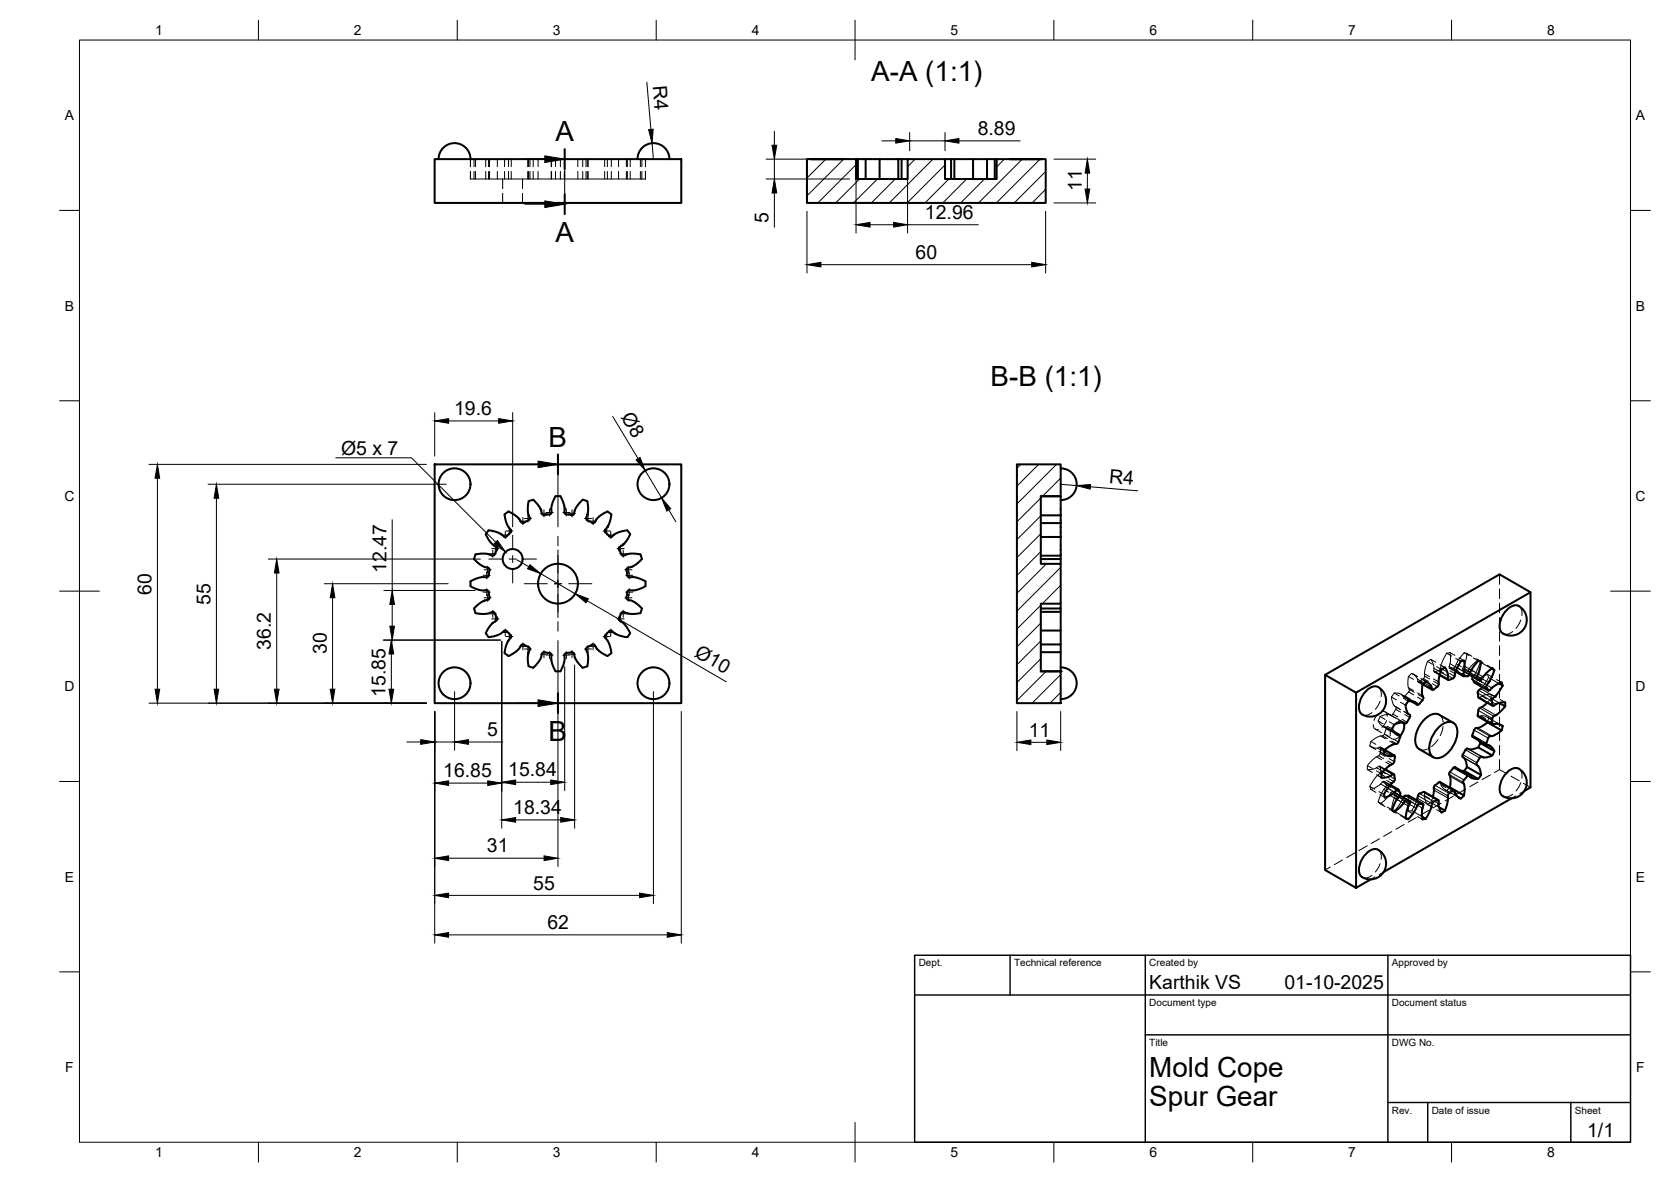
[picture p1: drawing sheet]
<svg xmlns="http://www.w3.org/2000/svg" width="420mm" height="297mm" viewBox="0 0 420 297" stroke-linecap="round" stroke-linejoin="round" font-family="sans-serif">
<!-- layer: Visible -->
<g fill="none" stroke="#000" stroke-width=".51">
<path d="M109.3 40h62v11h-62zM110.3 40a4 4 0 0 1 4-4 4 4 0 0 1 4 4M160.3 40a4 4 0 0 1 4-4 4 4 0 0 1 4 4M202.9 40h12.3v5h13v-5h9.4v5h13v-5h12.3v11h-60zM203.9 40h8zM215.2 40h.5M215.7 40h2M215.7 40v5M217.7 40h3.5M217.7 40v5M221.2 40h4.7M221.2 40v5"/>
<path d="M225.9 40h.8M225.9 40v5M228.2 40h-1.5v5M237.6 40h1.5v5M239.1 40h11.5M240 40v5M244.7 40v5M248.2 40v5M250.1 40v5M253.9 40h8zM109.3 116.7h62v60h-62zM255.7 116.7h11v8h-5v17h5v10h-5v17h5v8h-11z"/>
<path d="M266.7 117.7a4 4 0 0 1 4 4 4 4 0 0 1-4 4M122.9 133.3l-.2 .2a1.07 1.07 0 0 0-.1 1.7l1 1.4 1.2 .8M124.8 137.4l.2 .2a3.3 3.3 0 0 1-1 2l-1.7-.4h-1.7a1.05 1.05 0 0 0-1.2 .4 1.05 1.05 0 0 0 .1 1.3l1.8 1.3 1.6 .6a3.3 3.3 0 0 1-.3 2.2h-1.5l-1.7 .5a1.15 1.15 0 0 0-1 .7 1.15 1.15 0 0 0 .1 1.2l2.3 .9h1.5M128.4 133.1l.1 .2a3.3 3.3 0 0 1-1.6 1.6l-1.8-1.1-2.2-.5M132.9 126l-.2 2.5 .5 1.9a3.4 3.4 0 0 1-2 1l-.9-1.2-1.4-1.1a1.16 1.16 0 0 0-1.1-.4 1.16 1.16 0 0 0-.9 .8l.6 2.3 .9 1.3M132.9 126l.3-.1a1.03 1.03 0 0 1 1.6 .4l1 1.4 .6 1.6a3.5 3.5 0 0 0 2.2-.3l.1-1.8 .6-1.8a.96 .96 0 0 1 1.3-.7h.3l.8 1.8 .3 1.3-.1 .9M152.2 133.1v.7M152.2 133.8l.8 .7a.62 .62 0 0 0 .9 .3l1.2-.9 1.9-.5a.96 .96 0 0 1 1.3 .6l.2 .2-1 1.7-.8 .9-.9 .6M152.7 128.6l-2 1.1-1.3 1.7a3.4 3.4 0 0 1-2-1l.4-1.6v-1.7a1.06 1.06 0 0 0-.3-1.2 1.06 1.06 0 0 0-1.3 0l-1.4 1.7-.6 1.7a3.5 3.5 0 0 1-2.2-.3l-.1-.3M152.7 128.5l1 .7M153.7 129.3l-.6 2.4-.9 1.4M155.8 137.4l-.2 .2a3.3 3.3 0 0 0 1 2l2.1-.5 2.3 .2"/>
<path d="M161 139.3l.1 .3a1.08 1.08 0 0 1-.4 1.6l-1.4 1-1.6 .6a3.3 3.3 0 0 0 .3 2.2h1.5l1.7 .6a1.08 1.08 0 0 1 1.1 .7 1.08 1.08 0 0 1-.3 1.2l-2.2 .8h-1.5M261.7 124.7h5v4.8M261.7 139.6h5M261.7 134.9h5M261.7 131.5h5M261.7 129.5h5M266.7 134.9v4.7M266.7 131.5v3.4M266.7 129.5v2M266.7 139.6v.9M122.3 148.3a1.2 1.2 0 0 1 .7 1.5l.1 .6-.4 .3M122.7 150.7l-1.4 .5-1.2 .8a1.16 1.16 0 0 0-.8 1 1.16 1.16 0 0 0 .5 1.1l2.1 .2 1.8-.5"/>
<path d="M123.7 153.8a1.19 1.19 0 0 1 1.1 1.2 .61 .61 0 0 1 0 .9M124.8 156l-1.2 .9-1.1 1.6a.88 .88 0 0 0 .2 1.4l.2 .2M126.7 158.6l-.7 .6-1 .4-2.1 .5M126.7 158.6a1.2 1.2 0 0 1 1.4 .7 .62 .62 0 0 1 .3 1l-.8 1.1-.5 1.5a1.16 1.16 0 0 0-.1 1.3 1.16 1.16 0 0 0 1.1 .5l1.8-1 1.1-1.5a1.2 1.2 0 0 1 1.6 .3 .62 .62 0 0 1 .6 .8l-.5 1.6 .2 2.5M153.9 158.6a1.22 1.22 0 0 0-1.4 .7 .63 .63 0 0 0-.3 1l1 1.6 .5 2.2M156.9 153.8l1.8 .5 2.3-.2M156.9 153.8a1.21 1.21 0 0 0-1.1 1.2 .61 .61 0 0 0 0 .9l.9 .7 1.1 1.4a1.19 1.19 0 0 1 .5 1.1 1.19 1.19 0 0 1-.8 1l-2.3-.6-1.3-.9M157.9 150.7l1.4 .5 1.6 1.2a.95 .95 0 0 1 .2 1.4l-.1 .3M158.3 148.3a1.2 1.2 0 0 0-.7 1.5l-.1 .6 .4 .3M261.7 140.5h5v1.2M261.7 153.8h5M261.7 158.5h5"/>
<path d="M266.7 151.7v1.2h-5M266.7 152.9v15.8h-5M378.8 153.3a2.57 2.57 0 0 1 2.6-1.2 2.57 2.57 0 0 1 2.1 1.9 4 4 0 0 1-1 4.8 4 4 0 0 1-5 .1 4.7 4.7 0 0 1 1.3-5.6zM384.8 148.8l-43.8 25.3M136.9 163.9l-.5 .2-.5 1.5-1.3 1.7a.97 .97 0 0 1-1.4 .2l-.3-.1M136.9 163.9l1 .2a.61 .61 0 0 1 .8 .6M138.7 164.7l-.1 1.3 .5 1.6a1.16 1.16 0 0 0 .7 1 1.16 1.16 0 0 0 1.2-.1l.9-2.3v-1.5M143.7 163.9l-1 .2a.61 .61 0 0 0-.8 .6M143.7 163.9l.5 .2 .5 1.6 .9 1.2a1.15 1.15 0 0 0 1 .8 1.15 1.15 0 0 0 1.1-.5l.2-2.3-.5-1.6a1.19 1.19 0 0 1 1.2-1.1l.8-.2 1.2 1.5 2.1 1.4M153.7 164.1l-1 .8M261.7 162h5M261.7 163.9h5"/>
<path d="M266.7 167.7a4 4 0 0 1 4 4 4 4 0 0 1-4 4M333.2 169.6l43.8-25.3 7.8 4.5v49.1l-1.5 .9M343.4 173.7a2.57 2.57 0 0 1 2.6-1.2 2.57 2.57 0 0 1 2.1 1.9 4 4 0 0 1-1 4.8 4 4 0 0 1-4.9 .1 4.7 4.7 0 0 1 1.2-5.6zM354.5 179.7v.6l-.9 1.4h-1.9a1.56 1.56 0 0 0-1.5 1.7l.8 1 1.1 .4-.5 1.7-.4 .4M354.8 176.2l1.6 .9M357.7 175.9l-1.2 1.2-.6-.6-.9-.3a1.25 1.25 0 0 0-1.6 1l.4 1.7 .7 .8M357.7 172l2.5 1.4M362 169.7l2.2 1.2M363.3 167.8l.6 1.1 .3 2a2.18 2.18 0 0 0 1.6-1M363.3 167.7a2.2 2.2 0 0 0-1.3 1.9l-.3 1.7a1.36 1.36 0 0 1-1 1.8l-.5 .3-.5-1.2-1-.8a1.05 1.05 0 0 0-1 .9l-.2 2 .4 1.2-.2 .4M365.7 170l.4-1.4 .9-1.8a.88 .88 0 0 1 1.1-.7l.2 1.9-.4 1.7a1.16 1.16 0 0 0 1.6-.2l.4-1.1 1.3-1.8a.68 .68 0 0 1 1.2-.2l-.4 2.1-.8 1.8 .1 .3M366 168.8l2 1.1"/>
<path d="M369.5 169.5l2.5 1.5zM370.4 170l-.2 .5 .5 .9M370.7 171.4v.1M370.7 171.5l3.5 2.1M371.8 175.4l3.5 2M372.1 177.9l-.4 .6-.1 1.5 3.6 2.1M372.7 172.7l-.4 .3a1.29 1.29 0 0 0-.6 1.9l.1 .4M373.9 172.1a1.18 1.18 0 0 0 .6 1.4l1.3-1.1 1.4-.8 .4-.1 .2 .8M374 176.6l-1 .8-.9 .5M375.1 168l.6 .5-.9 2.2-1 1.4M375.6 177.3l1.3-.6 1.3-.2h.3v1M375.6 180l-.4 .6v1.5l1.4-.2 1.2 .6"/>
<path d="M375.8 168.4a.56 .56 0 0 0-.5-.4 .56 .56 0 0 0-.6 .3l-1.2 1-1.1 1.6-.4 .1M376.9 171.8l.9 .5M376.9 176.6l1.6 .9M377.8 172.3l-.9 1.6-1 1.2a1.3 1.3 0 0 0-.7 1.8l.1 .4h.3M378.5 177.5l-1.6 1.7-1.3 .8M348 189.5l1.3 .5 1.3-.2 .1 .4M348.2 188.5l2.4 1.4M348.3 193.3l2.2 1.3M349.6 197.2l2 1.2M350.4 183.8l1.6 .9M350.7 195.8a1.23 1.23 0 0 1-.8 1.1l-1.9 2.8M350.7 190.2a1.76 1.76 0 0 1-1.1 2l-1.3 1.2a2.23 2.23 0 0 0-.9 2l1.5-.1 1.5-.8 .2 .2 .1 1.1"/>
<path d="M351.2 186.9l-.8 .1-1 .6a2.38 2.38 0 0 0-1.4 1.9M351.2 198.5l-1.1 1-1.7 .9-.2 .1-.2-.9M351.2 198.5l.2-.1a1.14 1.14 0 0 1 .5 1.4l-.9 1.3-.7 1.7a.67 .67 0 0 0-.2 .7 .67 .67 0 0 0 .6 .5l1.7-1.5 .9-1.3M351.9 199.9l1.9 1M352.9 181.6a3.1 3.1 0 0 1-.8 3.3M360.5 198v1l-.2 1.3M360.8 197.3l-.3 .7M361.7 182.8a3.3 3.3 0 0 1 3.7-1.2 3.3 3.3 0 0 1 .8 3.9 6.9 6.9 0 0 1-4.7 5 2.1 2.1 0 0 1-2.1-2.5l.5-2.3 .7-1.5zM361.8 196.6l-1 .8M362.1 196.5l3.6 2.1M362.1 196.5l-.3 .1M364.6 197.9h.1"/>
<path d="M365.4 181.6l-3.5-2a3.4 3.4 0 0 0-3.9 1.3 6.7 6.7 0 0 0-1.9 6.5l.8 .9 3.5 2M365.7 198.7l.5 1.2 1.1 .8-.5-.3M365.8 198.7l-.5-.1-1.1 .9-.2 .5M367.5 193.7h.7M367.7 190.2l.8 .8 .4 1.7M367.8 189.6v.6M368.1 199.9l-.8 .8M368.2 193.7l3.5 2.1-1.5-.3-.9-.7-.8 .7a1.06 1.06 0 0 0-.3 1.7l.1 1.6-.2 1.1-3.5-2M368.9 192.7l-.7 1M369.4 194.8l-3.5-2h-.3l-.6 .7a1.09 1.09 0 0 0-.4 1.7v2.7M370.7 183.4l-.5 1.5 .1 .3 3.5 2M371.1 183l-.4 .4"/>
<path d="M371.7 187.8l-1.5 .5-1.4-.2-1 1.5M371.7 187.8l3.5 2.1-1.6 .5-1.2-.3-1.1 1.6-.1 .4 .8 .9 .4 1.8-3.5-2.1M371.8 186.1l.4 .6M372.2 186.7l3.5 2.1-.9-1.3-1-.3M372.2 186.7l-.5 1.1M372.4 194.8l-.7 1M374 181.5l-1.8 1.2-1.1 .3M374 181.5l3.6 2.1-1.7 1.1-1.4 .4-.8 1.6 .2 .5M374.1 181.4l-.1 .1M375.8 188.7l-.5 1.1M377.3 182.1l.5 .4M377.8 182.5l-.2 1.1"/>
<path d="M378.8 194.2a2.57 2.57 0 0 1 2.6-1.2 2.57 2.57 0 0 1 2.1 1.9 4 4 0 0 1-1 4.8 4 4 0 0 1-5 .1 4.7 4.7 0 0 1 1.3-5.6zM343.4 214.6a2.57 2.57 0 0 1 2.6-1.2 2.57 2.57 0 0 1 2.1 1.8 4 4 0 0 1-1 4.9 4 4 0 0 1-4.9 .1 4.7 4.7 0 0 1 1.2-5.6zM352.8 200.4h.1M352.8 200.4l.3-.4h1.1l3.6 2M353.8 201l.7 .4M353.8 201l-.5 .2M354.5 201.4v.5M354.5 201.9l-.6 1.3-.4 1.8a.56 .56 0 0 0 0 .7 .56 .56 0 0 0 .6 .2M357.6 205.2l.9 .6M357.7 202l.2 .2-.4 1.6 .2 2h.8M357.7 202h-.9l-.3 .2-.9 1.8-1.5 1.9-.7-.4M360.5 201.4a1.25 1.25 0 0 0-.6 1.3l-1.4 3.1"/>
<path d="M361.5 201.1h.2l.1 1.5 .7 1.6M361.5 201.1l-1 .3M361.7 201l-3.8-2a1.54 1.54 0 0 0-1.5 1.6l-.1 .5M363.4 203.7l-.9 .5M364 200v1.6l-.7 2.1-1.5-.9M380 200.6l-32.1 18.5M344.7 221l-3.7 2.1-7.8-4.5v-49l7.8 4.5v49"/>
<circle cx="114.3" cy="121.7" r="4"/>
<circle cx="164.3" cy="121.7" r="4"/>
<circle cx="128.9" cy="140.5" r="2.51"/>
<circle cx="140.3" cy="146.7" r="5"/>
<circle cx="114.3" cy="171.7" r="4"/>
<circle cx="164.3" cy="171.7" r="4"/>
</g>
<!-- layer: Hidden -->
<g fill="none" stroke="#000" stroke-width=".25">
<path d="M118.3 40v1.9M119.2 40v1.9M119.6 40v1.9M122.1 40v1.9M122.9 40v1.9M123.1 40v1.9M125.1 40v1.9M126.9 40v1.9M127.9 40v1.9M128.5 40v1.9M132.7 40v1.9M132.9 40v1.9"/>
<path d="M133.2 40v1.9M134.1 40v1.9M135.3 40v1.9M138.6 40v1.9M138.7 40v1.9M139.7 40v1.9M140.9 40v1.9M141.9 40v1.9M142 40v1.9M145.3 40v1.9M146.5 40v1.9M147.3 40v1.9"/>
<path d="M147.7 40v1.9M147.9 40v1.9M152 40v1.9M152.7 40v1.9M153.7 40v1.9M155.5 40v1.9M157.5 40v1.9M157.7 40v1.9M158.5 40v1.9M161 40v1.9M161.4 40v1.9M162.3 40v1.9"/>
<path d="M118.3 43.1v1.9h40.2M119.2 43.1v1.9M119.6 43.1v1.9M122.1 43.1v1.9M122.9 43.1v1.9M123.1 43.1v1.9M125.1 43.1v1.9M126.4 45v2.4M126.4 48.6v2.4M126.9 43.1v1.9M127.9 43.1v1.9M128.5 43.1v1.9"/>
<path d="M131.4 45v2.4M131.4 48.6v2.4M132.7 43.1v1.9M132.9 43.1v1.9M133.2 43.1v1.9M134.1 43.1v1.9M135.3 43.1v1.9M138.6 43.1v1.9M138.7 43.1v1.9M139.7 43.1v1.9M140.9 43.1v1.9M141.9 43.1v1.9"/>
<path d="M142 43.1v1.9M145.3 43.1v1.9M146.5 43.1v1.9M147.3 43.1v1.9M147.7 43.1v1.9M147.9 43.1v1.9M152 43.1v1.9M152.7 43.1v1.9M153.7 43.1v1.9M155.5 43.1v1.9M157.5 43.1v1.9M157.7 43.1v1.9"/>
<path d="M158.5 45h2.9M158.5 43.1v1.9M161 43.1v1.9M161.4 43.1v1.9M162.3 43.1v1.9h-.9M377 144.3v2.5M377 148v2.4M377 151.6v2.4M377 155.2v2.4M377 158.8v2.3M380.3 158.7l-1.4 .7-1-.2M381.9 152.3l.6 .8 .2 1.6"/>
<path d="M382.4 155.8l-1.2 2.1M345 179.1l-1.5 .7-1-.2M346.5 172.7l.7 .7 .1 1.7M346.6 179.3l-.7 .8-.4 1M347 176.2l-1.2 2.1M347.5 178.8a1.01 1.01 0 0 1 1.3 1.2M348.3 178.9l1.6 .9M349.9 175.2l1.2 .7M350.6 174.2l1.2 .7M352.1 176.5l1.3 .7M352.3 174.5l1.2 .7M352.8 175.5l1.3 .7"/>
<path d="M352.9 175.1l1.9 1.1M354.1 170l1.3 .7M354.6 175.8l1.2 .7M355 169.2l1.5 .9M356.4 171.3l1.3 .7M356.6 171.3l1.1 .7M357.3 170.5l1.2 .7M357.5 170.7l1.3 .7M358.9 166.2l1.3 .7M359.8 165.7l1.2 .7M360.6 168.9l1.4 .8M361.2 167.5l1.3 .7"/>
<path d="M361.9 179.6l.7 .8 .3 1M362.1 167l1.2 .8M363.7 164.2l1.3 .7M364.4 167.9l1.6 .9M364.6 164l1.2 .7M366 165.5l1.3 .7M366.9 165.3l1.2 .7M367.8 168.5l1.7 1-1-.5M367.8 168.6l-.1-.3 .8-1.9 .4-2.2-.7-.2-1.3 1.6-1.2 2.2-1.1 .1-.3-.3 .4-1.6-.1-1.8v-.2l-.9 .2-1 1.9-.6 2.2-1.4 .6-.2-.2-.1-1.7-.6-1.3-.9 .5-.2 .5-.5 1.9-.1 1.7-1.2 1h-.3l-.5-1.2-1.1-.9-.9 .8-.1 2 .4 1.5-1.2 1.5-.4 .1-.4-.6-.7-.3-1.1-.1-.7 1.1 .4 1.7 .7 .9-.9 1.8-.3 .2-.5-.2h-.8l-1.5 .5-.5 1.1 .2 .3 .8 .9 1.1 .4-.5 1.6-.3 .4-1.2 .3-1.9 1.2-.3 1.2 1.4 .5 1.3-.1-.1 1.5-.2 .4-1.6 1.1-1.3 1.3-.1 1.2 1.3-.1 1.8-.8 .3 1.4-1.8 2.1-1 1.6 .3 .8h.2l1.7-.9 1.1-1.1h.4l.5 1.1-1 1.5-.9 2-.2 .5 .5 .5 1.6-1.3 1.4-1.8 1 .5-.8 2.3-.3 2 .7 .1 1.5-2 .7-1.4M367.8 168.6l.7 .4M368.1 168.7l1.3 .7M368.2 164l1.2 .7"/>
<path d="M368.5 169l.4-.1 1.1-1.5 1.7-1.5 .5 .5-.1 .3-.7 1.7-1 1.6M368.9 164.2l1.2 .7M370.4 170l1.3 .8M370.4 165.3l1.3 .8M370.7 171.5h.3l1.5-1.4 1.5-.6 .3 .8-1.6 2.4M371.1 165.5l1.8 1.1M372.2 166.4l2.9 1.6M374 167.2l1.2 .7M374 169.5l1.3 .7M374.3 170.3l2.6 1.5M374.9 175.5l-.9 1.1M374.9 174.5l-1.4 .1-1.7 .8"/>
<path d="M374.9 175.5l2 1.1M374.9 174.5l1.3 .7M374.9 174.5v1M376.3 170.8l1.3 .7M377 162.3v2.4M377 165.9v2.4M377 169.5v2.3M377 173v2.4M377 176.6v2.4M377.2 175.8l1.3 .7M343.8 193.4l1.3 .7M343.8 192.4l1.3 .7"/>
<path d="M344.4 187.5l1.3 .7M344.4 197.6l1.3 .7M344.7 186.3l1.2 .8M344.7 187.6l1.2 .7M344.7 198.4l1.2 .7M345.3 182.1a1.02 1.02 0 0 0 1.3 1.2M345.8 183.2l1.6 1M346.1 194.7l1.2 .7M346.1 193.7l1.2 .7M346.5 181.2l1.3 .7M346.7 188.8l1.3 .7M346.7 198.9l1.3 .8"/>
<path d="M346.9 192.5l1.4 .8M347 187.6l1.2 .8M347 188.9l1.2 .8M347 199.7l1.2 .8M347 180.1l1.3 .7M347.1 187.8l1.1 .7M347.6 182.5l1.3 .7M348 196.3l1.6 .9M348.4 184.7l1.7 1M348.5 182.7l1.9 1.1M348.6 181.1l-.6 1.1-.5 .6M348.8 182.5l1.3 .7"/>
<path d="M349.3 181.4l1.3 .7M349.9 183.8l1.3 .7M350.2 182.6l-.5 .9-.1 1.4M350.2 198.9l1.7 1M350.6 199.1l3.5 2.1M350.9 180.4l1.7 .9M352.1 184.9l-.9 .7-1 .1M352.8 181.6a1.24 1.24 0 0 0-1.9 .1M354.3 200l.1 .3-.4 1.8 .1 1.7 .9-.1M358.1 199l.1 1.6 .5 1.3 .2 .3 .9-.5M358.9 188.2l-.9 .3-1.1-.2M361.5 185.9l-1.6 1.7"/>
<path d="M362.1 196.5l.5 1.2 .9 .9 .2 .1 .8-.8M362.8 182.6l-.7 2.3M363.5 198.5l3.5 2.1M365.8 192.8l.8 .7 .9 .2M366.4 193.4l1.3 .7M368.5 198.3l-2 1.2M368.7 194.7l1.3 .7M370.2 185.2l.9 .1 .7 .8M371.1 185.4l1.2 .7M371.6 196.5l-2 1.2M371.6 180.1l1.3-.2 1 .3 .4 .2-.2 1M373.4 186.7l1.2 .7"/>
<path d="M374 180.3l1.3 .7M374.3 180.4l3 1.7M374.7 194.7l-2 1.2M376.3 181.6l1.3 .7M377 193.4l-1.2 .7M377 193.4l1.9 1M377 180.2v2.4M377 183.8v2.3M377 187.3v2.4M377 190.9v2.5M379.9 195l2.1 1.2M380.3 199.6l-1.4 .7-1-.2"/>
<path d="M381.9 193.2l.6 .8 .2 1.6M382.4 196.7l-1.2 2.1M383 196.8l1.8 1.1M383.3 198.8l-1.1 .6M334.5 217.9l-1.3 .7M337.6 216.1l-2.1 1.2M340.7 214.3l-2.1 1.2M343.8 212.6l-2.1 1.1M345 219.9l-1.5 .7-1-.1M346.5 213.5l.7 .8 .1 1.6M346.5 201.5l1.3 .7M346.9 210.8l-2.1 1.2"/>
<path d="M347 217.1l-1.2 2M347 202l1.3 .7M347.9 219.1l-1.1 .7M348.8 202.8l1.3 .7M349.3 203.3l1.8 1.1M349.9 209l-2 1.2M350.6 203.8l2.8 1.7M352.1 205l1.3 .7M353.1 207.2l-2.1 1.2M354.1 203.9l1.3 .7M355 203.7l2.6 1.5M356.2 205.4l-2.1 1.2"/>
<path d="M356.3 201.1l-1.3 2.6M356.4 205.2l1.3 .7M358.9 202.2l1.3 .7M359.2 203.7l-2 1.1M359.8 201.7l2 1.1M360.3 200.3l-.5 1.4M361.2 203.5l1.3 .7M362.4 201.9l-2.1 1.2M365.4 200.1l-2 1.2M381.1 200l-1.1 .6M345.8 220.4l-1.1 .6"/>
</g>
<!-- layer: Visible Narrow -->
<g fill="none" stroke="#000" stroke-width=".25">
<path d="M354.8 176.2l1.6 .9M355.4 176.3l.7 .4M357.8 171.9l2.3 1.3M358.1 171.6l1.8 1.1M362.1 169.5l1.9 1.1M362.2 168.9l1.9 1.1M366.1 168.5l1.8 1M366.4 167.8l1.7 1M369.5 169.5l2.5 1.5M369.6 169.1l1.7 .9M370 168.4l1.6 1M370.2 170.7l3.5 2"/>
<path d="M370.3 170.1l3.5 2M370.6 171.4l3.6 2.1M371.5 174.1l3.6 2.1M371.5 179.7l3.6 2.1M371.7 175.2l3.5 2M371.7 178.5l3.5 2.1M371.8 173.5l3.5 2M372.1 177.9l3.5 2.1M372.3 173.1l3.6 2M372.6 177.7l3.5 2M372.6 170.5l1.7 1M347.8 193.9l1.9 1.1"/>
<path d="M348.1 189l1.8 1M348.2 188.6l2.3 1.3M348.2 193.5l2 1.1M349 198.1l1.7 1M349.4 197.5l1.8 1M350.5 183.9l1.4 .8M350.9 184.3l.6 .4M353.3 199.9l3.5 2.1M354.2 200l3.5 2M356.5 199.9l3.6 2.1M356.9 199.4l3.6 2.1M357.9 199l3.5 2.1"/>
<path d="M360.5 198l3.5 2M360.6 198.6l3.5 2M360.8 197.3l3.6 2.1M361.8 196.6l3.5 2.1M364.4 194.6l3.5 2M364.6 194l3.5 2M364.6 195.1l3.5 2M365.4 193l3.6 2M367.7 190.2l3.6 2M367.8 189.6l3.5 2.1M368.1 190.5l3.5 2M368.5 188.4l3.5 2.1"/>
<path d="M369 188.1l3.9 2.2M370.2 184.7l3.5 2.1M370.6 183.5l3.6 2M371.1 183l3.5 2M371.6 182.9l3.5 2.1M351.2 200.9l1.7 1M351.6 200.2l1.7 1M352.8 200.4l3.6 2M353.8 201l.7 .4M354.4 202.1l1.7 1M356.4 200.6l3.5 2.1"/>
</g>
<!-- layer: Hidden Narrow -->
<g fill="none" stroke="#000" stroke-width=".25">
<path d="M349.4 179.6l1.2 .7M349.8 179.8l1.2 .7M350.2 179.5l1.3 .7M350.6 177.4l1.3 .7M350.9 178.3l1.3 .7M351 177.7l1.2 .7M352.6 174.7l2.8 1.6M352.8 175l2 1.2M352.9 178.7l1.3 .7M353.2 179.6l1.3 .7M353.3 179l1.2 .7M353.3 174.9l1.2 .7"/>
<path d="M354.1 172.8l1.3 .7M354.2 173.9l1.2 .7M354.4 173.3l1.2 .7M355.6 176.2l1.2 .8M356.4 170.7l1.7 .9M356.4 174.1l1.3 .7M356.4 175.2l1.3 .7M356.5 171.2l1.3 .7M356.6 174.6l1.3 .7M356.9 171.3l1.3 .7M357.9 170.5l1.3 .7M358.2 169.3l1.2 .7"/>
<path d="M358.2 169.9l1.3 .7M359.2 172.6l1.3 .7M360.2 171.8l1.2 .8M360.4 170.6l1.3 .8M360.5 168.6l1.6 .9M360.5 171.2l1.3 .7M360.6 167.9l1.6 1M360.8 168.9l1.3 .7M361.8 168.5l1.3 .7M362.2 167.9l1.3 .7M362.3 167.2l1.3 .8M363.1 170.2l1.3 .7"/>
<path d="M364.1 169.8l1.2 .7M364.4 167.5l1.7 1M364.5 169.2l1.2 .8M364.6 167.9l1.2 .7M364.6 166.8l2.6 1.4M364.6 168.6l1.3 .7M365.4 167.9l1.3 .7M366.2 166.8l1.2 .7M366.8 169.2l1.3 .8M367.7 169.2l1.3 .8M367.7 168l1.9 1.1M367.8 168.6l1.2 .7"/>
<path d="M368.1 167.3l1.9 1.1M368.2 168.8l1.2 .8M368.5 168.1l1.2 .8M368.5 169l1 .5M369 168.7l1.2 .7M369.4 168.1l1.2 .7M370.1 169.9l1.2 .7M370.8 169.5l1.8 1M371.1 171.4l1.2 .7M371.3 170l1.2 .7M371.6 170.9l1.2 .7M371.7 169.4l1.2 .7"/>
<path d="M372.1 175.3l1.2 .7M372.3 179.9l1.3 .7M372.6 174.9l1.2 .8M373.4 172.7l1.2 .7M373.9 172.2l1.2 .7M374.4 176.6l1.2 .7M374.9 176.3l1.2 .7M346.1 192.9l1.7 1M346.1 190.2l1.3 .7M346.4 188l1.7 1M346.4 194.8l1.3 .7M346.6 189.9l1.3 .8"/>
<path d="M346.6 192.6l1.6 .9M346.9 187.8l1.3 .8M346.9 194.4l1.3 .7M347 189.3l1.3 .8M347 192.7l1.3 .7M347.1 184.9l1.3 .8M347.1 197l1.9 1.1M347.2 188.1l1.2 .8M347.2 193.7l1.2 .8M347.6 184.9l1.3 .7M347.6 196.5l1.8 1M348 182.6l2.9 1.7"/>
<path d="M348 198.4l1.2 .7M348.1 184.4l1.2 .8M348.1 196.4l1.2 .8M348.4 182.7l2.1 1.2M348.4 197.8l1.3 .7M348.4 191.5l1.3 .7M348.5 183.2l1.3 .7M348.5 197.2l1.3 .7M348.7 196.1l1.2 .8M348.9 191.2l1.3 .8M349.2 195.7l1.3 .7M349.3 190.7l1.3 .7"/>
<path d="M349.3 194l1.3 .8M349.4 199.8l1.8 1.1M349.4 186.3l1.3 .7M349.5 189.4l1.2 .8M349.5 195.1l1.2 .7M349.8 199.2l1.8 1M349.9 186.2l1.3 .7M350.2 199.7l1.3 .7M350.2 198.9l1.3 .8M350.4 185.7l1.2 .8M350.4 197.7l1.2 .8M350.7 199.1l1.2 .7"/>
<path d="M350.8 184.5l1.3 .7M350.8 198.5l1.3 .7M350.9 199.3l2.9 1.7M351 199.9l1.2 .7M351.6 180.9l1.3 .7M352 181.1l1.3 .7M352.5 180.8l1.3 .7M358.2 199.9l1.2 .7M358.2 199.3l1.3 .7M362.2 196.7l1.3 .7M362.3 197.2l1.3 .7M364.5 198l1.2 .7"/>
<path d="M364.6 198.5l1.3 .7M365.9 192.8l1.3 .8M366.2 193.2l1.2 .7M368.2 194.1l1.2 .8M368.5 194.5l1.2 .7M370.3 185.2l1.3 .7M370.8 185.3l1.2 .7M371.8 180.1l1.3 .7M372.6 186.5l1.2 .7M373.1 186.6l1.2 .7M374.1 181.4l1.2 .7M374.6 181.2l1.3 .7"/>
<path d="M350.6 200.5l1.3 .8M352.5 200.2l1.3 .8M352.6 201l1.8 1.1M352.9 201.9l1.3 .7M353.3 201.2l1.2 .7M354.1 201.1l1.3 .7M354.4 200.4l1.2 .7M356.4 202.4l1.3 .7M356.6 201.7l1.3 .7M360.4 201.2l1.3 .8M360.5 200.6l1.3 .7"/>
</g>
<!-- layer: Visible -->
<circle cx="266.7" cy="168.7" r=".25" fill="#000"/>
<!-- layer: BORDER -->
<g fill="none" stroke="#000" stroke-width=".25">
<path d="M20 10.1h390v276.9h-390zM65 5.1v5M115 5.1v5M165 5.1v5M215 5.1v10M265 5.1v5M315 5.1v5M365 5.1v5M15 52.9h5M410 52.9h5M15 100.7h5M410 100.7h5"/>
<path d="M15 148.6h10M405 148.6h10M15 196.4h5M410 196.4h5M15 244.2h5M410 244.2h5M65 287v5M115 287v5M165 287v5M215 282.1v9.9M265 287v5M315 287v5"/>
<path d="M365 287v5"/>
</g>
<!-- layer: TITLEBLOCK -->
<path d="M230 240.1h180v46.9h-180zM230 250h180M254 240.1v9.9M288 240.1v46.9M349 240.1v46.9M288 260.1h122M349 277.1h61M359 277.1v9.9M395 277.1v9.9" fill="none" stroke="#000" stroke-width=".36"/>
<!-- layer: Smart Centers -->
<g fill="none" stroke="#000" stroke-width=".25">
<path d="M123 139.2h1.8M123.7 137.9h1.8M123.9 138.2v1.8M124.5 137v1.8M126.2 134.5h1.7M127 133.6v1.7M127.2 133.4h1.7M128.1 132.6v1.7M128.9 134.5v3.3M128.9 139.6v1.8M130.6 131h1.8M131.5 130.1v1.8"/>
<path d="M131.8 130.3h1.8M132.8 129.4v1.8M135.9 129h1.8M136.8 128.1v1.8M137.3 128.8h1.8M138.2 127.9v1.8M140.3 138.2v5.8M141.5 128.8h1.8M142.4 127.9v1.8M142.9 129h1.8M143.8 128.1v1.8M147 130.3h1.7"/>
<path d="M147.8 129.4v1.8M148.2 131h1.8M149.1 130.1v1.8M151.7 133.4h1.7M152.5 132.6v1.7M152.7 134.5h1.8M153.6 133.6v1.7M155.2 137.9h1.7M155.8 139.2h1.8M156 137v1.8M156.7 138.2v1.8M121.5 144.6h1.8"/>
<path d="M121.5 148.8h1.8M121.7 143.2h1.8M121.7 150.2h1.8M122.4 143.7v1.8M122.4 147.9v1.8M122.6 142.3v1.8M122.6 149.3v1.8M122.9 140.5h3.3M123 154.2h1.8M123.7 155.5h1.8M123.9 153.4v1.7M124.5 154.6v1.8"/>
<path d="M126.2 158.9h1.7M127 158.1v1.7M127.2 160h1.7M128 140.5h1.8M128.1 159.1v1.8M128.9 143.2v3.3M131.6 140.5h3.3M131.8 146.7h5.8M139.4 146.7h1.8M140.3 145.8v1.8M140.3 149.4v5.8M143 146.7h5.8"/>
<path d="M151.7 160h1.7M152.5 159.1v1.8M152.7 158.9h1.8M153.6 158.1v1.7M155.2 155.5h1.7M155.8 154.2h1.8M156 154.6v1.8M156.7 153.4v1.7M157.1 143.2h1.8M157.1 150.2h1.8M157.3 144.6h1.8M157.3 148.8h1.8"/>
<path d="M158 142.3v1.8M158 149.3v1.8M158.2 143.7v1.8M158.2 147.9v1.8M130.6 162.4h1.8M131.5 161.6v1.7M131.8 163.1h1.8M132.8 162.2v1.8M135.9 164.4h1.8M136.8 163.5v1.8M137.3 164.6h1.8M138.2 163.7v1.8"/>
<path d="M141.5 164.6h1.8M142.4 163.7v1.8M142.9 164.4h1.8M143.8 163.5v1.8M147 163.1h1.7M147.8 162.2v1.8M148.2 162.4h1.8M149.1 161.6v1.7"/>
</g>
<!-- layer: Hatching -->
<g fill="none" stroke="#000" stroke-width=".25">
<path d="M203.2 40l-.3 .2M207.6 40l-4.7 4.7M212.2 40l-9.3 9.2M230.1 40l-1.9 1.9M234.6 40l-11 11M252.6 40l-2 2M257 40l-11 11M261.5 40l-11 11M215.2 41.4l-9.6 9.6M216.1 45l-6 6M220.6 45l-6 6M225.1 45l-6 6"/>
<path d="M237.6 41.5l-9.5 9.5M238.6 45l-6 6M243.1 45l-6 6M247.5 45l-5.9 6M262.9 43.1l-7.9 7.9M262.9 47.6l-3.4 3.4M256.7 116.7l-1 1M261.2 116.7l-5.5 5.5M265.6 116.7l-9.9 9.9M261.7 125.1l-6 6M261.7 129.6l-6 6M261.7 134.1l-6 6"/>
<path d="M261.7 138.6l-6 6M266.7 120.1l-4.6 4.6M266.7 124.6l-.1 .1M261.7 152.1l-6 6M261.7 156.6l-6 6M263.1 141.7l-7.4 7.4M266.7 142.6l-11 11M266.7 147.1l-4.6 4.6M266.7 151.6l-.1 .1M261.7 161.1l-6 6M261.7 165.6l-6 5.9M263 168.7l-7.3 7.4"/>
<path d="M266.7 169.5l-7.2 7.2M266.7 174l-2.7 2.7"/>
</g>
<!-- layer: Section Lines -->
<path d="M142 37.5v5M142 48.8v5M140.3 114.2v5M140.3 174.2v5" fill="none" stroke="#000" stroke-width=".51"/>
<path d="M132 40h5M132 51.3h5M142 42.5v6.3M130.3 116.7h5M140.3 119.2v13.2M140.3 134.8v2.4M140.3 139.6v14.2M140.3 156.2v2.4M130.3 176.7h5M140.3 161v13.2" fill="none" stroke="#000" stroke-width=".25"/>
<path d="M137 39.2l5 .8-5 .8zM137 50.5l5 .8-5 .9zM135.3 115.9l5 .8-5 .8zM135.3 175.9l5 .8-5 .8z" fill="#000" stroke="#000" stroke-width=".25"/>
<!-- layer: FD_Dimensions -->
<g fill="none" stroke="#000" stroke-width=".25">
<path d="M162.6 20.6l1.1 11.9M164 36l.3 4M192.6 40h21M194.7 33v3.5M194.7 40v5M221.7 35.4h3.5M228.7 33.3v4.6M228.7 35.4h8.9M237.6 33.3v4.6M241.1 35.4h15.4M265 40h10.5M192.6 45h21"/>
<path d="M194.7 48.5v8.6M202.9 53.1v15.5M215.2 42.1v16.5M218.8 56.5h5.9M228.2 42.1v16.5M228.2 56.5h17.8M262.9 53.1v15.5M265 51h10.5M273.4 43.5v4M206.4 66.5h53M37.5 116.7h69.7M109.3 103.7v10.9"/>
<path d="M112.8 105.8h12.6M128.9 103.7v28.7M154.1 104.6l6.3 10.7M162.2 118.3l4.1 6.8M39.6 120.2v53M52.3 121.7h59.9M54.4 125.2v48M98.6 130.6v17.8M168.1 128.1l1.8 3M266.7 121.7l4 .3M274.2 122.3l11.9 1M67.5 140.5h53.3"/>
<path d="M69.6 144v29.2M81.5 146.7h31.2M83.6 150.2v23M96.5 148.4h23M98.6 151.9v5.5M129.9 140.7l3 1.7M136 144.2l8.6 5M147.6 151l35 20.4M37.5 176.7h69.7M96.3 160.9h29.5M98.4 164.3v8.9M109.3 178.8v58.2"/>
<path d="M114.3 173.8v14.8M126.2 161.2v46.9M140.3 174.3v43.5M142 167.5v31.2M144.5 167.1v41M164.3 173.8v53.3M171.3 178.8v58.2M255.7 178.8v9.8M266.7 178.8v9.8M102.3 186.5h3.5M109.3 186.5h5M112.8 196.8h9.8"/>
<path d="M117.8 186.5h8.6M129.6 196.6h8.9M259.2 186.5h4M112.8 215.7h24M129.6 206h11.4M112.8 234.9h55M112.8 225h48"/>
</g>
<g fill="#000" stroke="#000" stroke-width=".25">
<path d="M163.1 32.6l1.1-.1-.2 3.5zM194.1 36.5h1.2l-.6 3.5zM225.2 34.8l3.5 .6-3.5 .6zM237.6 35.4l3.5-.6v1.2zM194.7 45l.6 3.5h-1.2zM215.2 56.5l3.6-.6v1.2zM224.7 55.9l3.5 .6-3.5 .6zM273.4 40l.6 3.5h-1.2zM272.8 47.5h1.2l-.6 3.5zM202.9 66.5l3.5-.6v1.2zM259.4 65.9l3.5 .6-3.5 .6zM109.3 105.8l3.5-.6v1.2z"/>
<path d="M125.4 105.2l3.5 .6-3.5 .6zM159.9 115.6l1-.6 1.3 3.3zM39.6 116.7l.6 3.5h-1.2zM54.4 121.7l.6 3.5h-1.2zM166.3 125.1l2.4 2.7-1 .6zM270.7 122l3.5-.2-.1 1.1zM69.6 140.5l.6 3.5h-1.2zM83.6 146.7l.6 3.5h-1.2zM98 157.4h1.2l-.6 3.5zM98.6 148.4l.6 3.5h-1.2zM133.2 141.9l2.8 2.3-3.3-1.3zM144.6 149.2l3.3 1.3-.6 1z"/>
<path d="M39 173.2h1.2l-.6 3.5zM53.8 173.2h1.2l-.6 3.5zM69 173.2h1.2l-.6 3.5zM83 173.2h1.2l-.6 3.5zM97.8 173.2h1.2l-.6 3.5zM98.4 160.9l.6 3.4h-1.2zM105.8 185.9l3.5 .6-3.5 .6zM109.3 196.8l3.5-.6v1.2zM114.3 186.5l3.5-.6v1.2zM122.6 196.2l3.6 .6-3.6 .6zM126.2 196.6l3.4-.6v1.2zM138.5 196l3.5 .6-3.5 .6z"/>
<path d="M255.7 186.5l3.5-.5v1.1zM263.2 186l3.5 .5-3.5 .6zM109.3 215.7l3.5-.6v1.2zM126.2 206l3.4-.5v1.1zM136.8 215.1l3.5 .6-3.5 .6zM141 205.5l3.5 .5-3.5 .6zM109.3 234.9l3.5-.5v1.1zM109.3 225l3.5-.6v1.2zM160.8 224.4l3.5 .6-3.5 .6zM167.8 234.4l3.5 .5-3.5 .6z"/>
</g>
<!-- layer: Hole Notes -->
<path d="M125.1 135.8l2 2.9-2.9-2z" fill="#000" stroke="#000" stroke-width=".25"/>
<path d="M84.4 115h19.1l21.2 21.3" fill="none" stroke="#000" stroke-width=".25"/>
<g font-size="7">
<text x="219.1" y="20.3">A-A (1:1)</text>
<text x="139.7" y="35.5">A</text>
<text x="139.7" y="60.8">A</text>
<text x="249.1" y="97">B-B (1:1)</text>
<text x="137.9" y="112.2">B</text>
<text x="137.9" y="186.2">B</text>
<text x="289" y="270.6">Mold Cope</text>
<text x="289" y="278.1">Spur Gear</text>
</g>
<g font-size="4.9">
<text x="164.1" y="21.5" transform="rotate(85 164.1 21.5)">R4</text>
<text x="245.8" y="33.9">8.89</text>
<text x="272" y="48" transform="rotate(-90 272 48)">11</text>
<text x="193.3" y="55.9" transform="rotate(-90 193.3 55.9)">5</text>
<text x="232.6" y="55">12.96</text>
<text x="230.2" y="65.1">60</text>
<text x="114.2" y="104.3">19.6</text>
<text x="156" y="104.9" transform="rotate(59 156 104.9)">Ø8</text>
<text x="85.8" y="114.3">Ø5 x 7</text>
<text x="278.8" y="121.3" transform="rotate(5 278.8 121.3)">R4</text>
<text x="38.1" y="149.4" transform="rotate(-90 38.1 149.4)">60</text>
<text x="97.2" y="144" transform="rotate(-90 97.2 144)">12.47</text>
<text x="53" y="151.9" transform="rotate(-90 53 151.9)">55</text>
<text x="68.1" y="163.3" transform="rotate(-90 68.1 163.3)">36.2</text>
<text x="82.2" y="164.4" transform="rotate(-90 82.2 164.4)">30</text>
<text x="174.4" y="164.8" transform="rotate(30 174.4 164.8)">Ø10</text>
<text x="96.9" y="175.1" transform="rotate(-90 96.9 175.1)">15.85</text>
<text x="122.5" y="185">5</text>
<text x="258.7" y="185.2">11</text>
<text x="111.4" y="195.3">16.85</text>
<text x="127.8" y="195.1">15.84</text>
<text x="129.1" y="204.6">18.34</text>
<text x="122.4" y="214.2">31</text>
<text x="134.1" y="223.5">55</text>
<text x="137.6" y="233.5">62</text>
<text x="289" y="248.5">Karthik VS</text>
<text x="323" y="248.5">01-10-2025</text>
<text x="399.1" y="285.7">1/1</text>
</g>
<g font-size="3.5">
<text x="39" y="8.8">1</text>
<text x="89" y="8.8">2</text>
<text x="139" y="8.8">3</text>
<text x="189" y="8.8">4</text>
<text x="239" y="8.8">5</text>
<text x="289" y="8.8">6</text>
<text x="339" y="8.8">7</text>
<text x="389" y="8.8">8</text>
<text x="16.3" y="30.2">A</text>
<text x="411.3" y="30.2">A</text>
<text x="16.3" y="78">B</text>
<text x="411.3" y="78">B</text>
<text x="16.2" y="125.9">C</text>
<text x="411.2" y="125.9">C</text>
<text x="16.2" y="173.7">D</text>
<text x="411.2" y="173.7">D</text>
<text x="16.3" y="221.6">E</text>
<text x="411.3" y="221.6">E</text>
<text x="16.4" y="269.4">F</text>
<text x="411.4" y="269.4">F</text>
<text x="39" y="290.8">1</text>
<text x="89" y="290.8">2</text>
<text x="139" y="290.8">3</text>
<text x="189" y="290.8">4</text>
<text x="239" y="290.8">5</text>
<text x="289" y="290.8">6</text>
<text x="339" y="290.8">7</text>
<text x="389" y="290.8">8</text>
</g>
<g font-size="2.5">
<text x="231" y="242.9">Dept.</text>
<text x="255" y="242.9">Technical reference</text>
<text x="289" y="242.9">Created by</text>
<text x="350" y="242.9">Approved by</text>
<text x="289" y="252.8">Document type</text>
<text x="350" y="252.8">Document status</text>
<text x="289" y="262.9">Title</text>
<text x="350" y="262.9">DWG No.</text>
<text x="350" y="279.9">Rev.</text>
<text x="360" y="279.9">Date of issue</text>
<text x="396" y="279.9">Sheet</text>
</g>
</svg>
